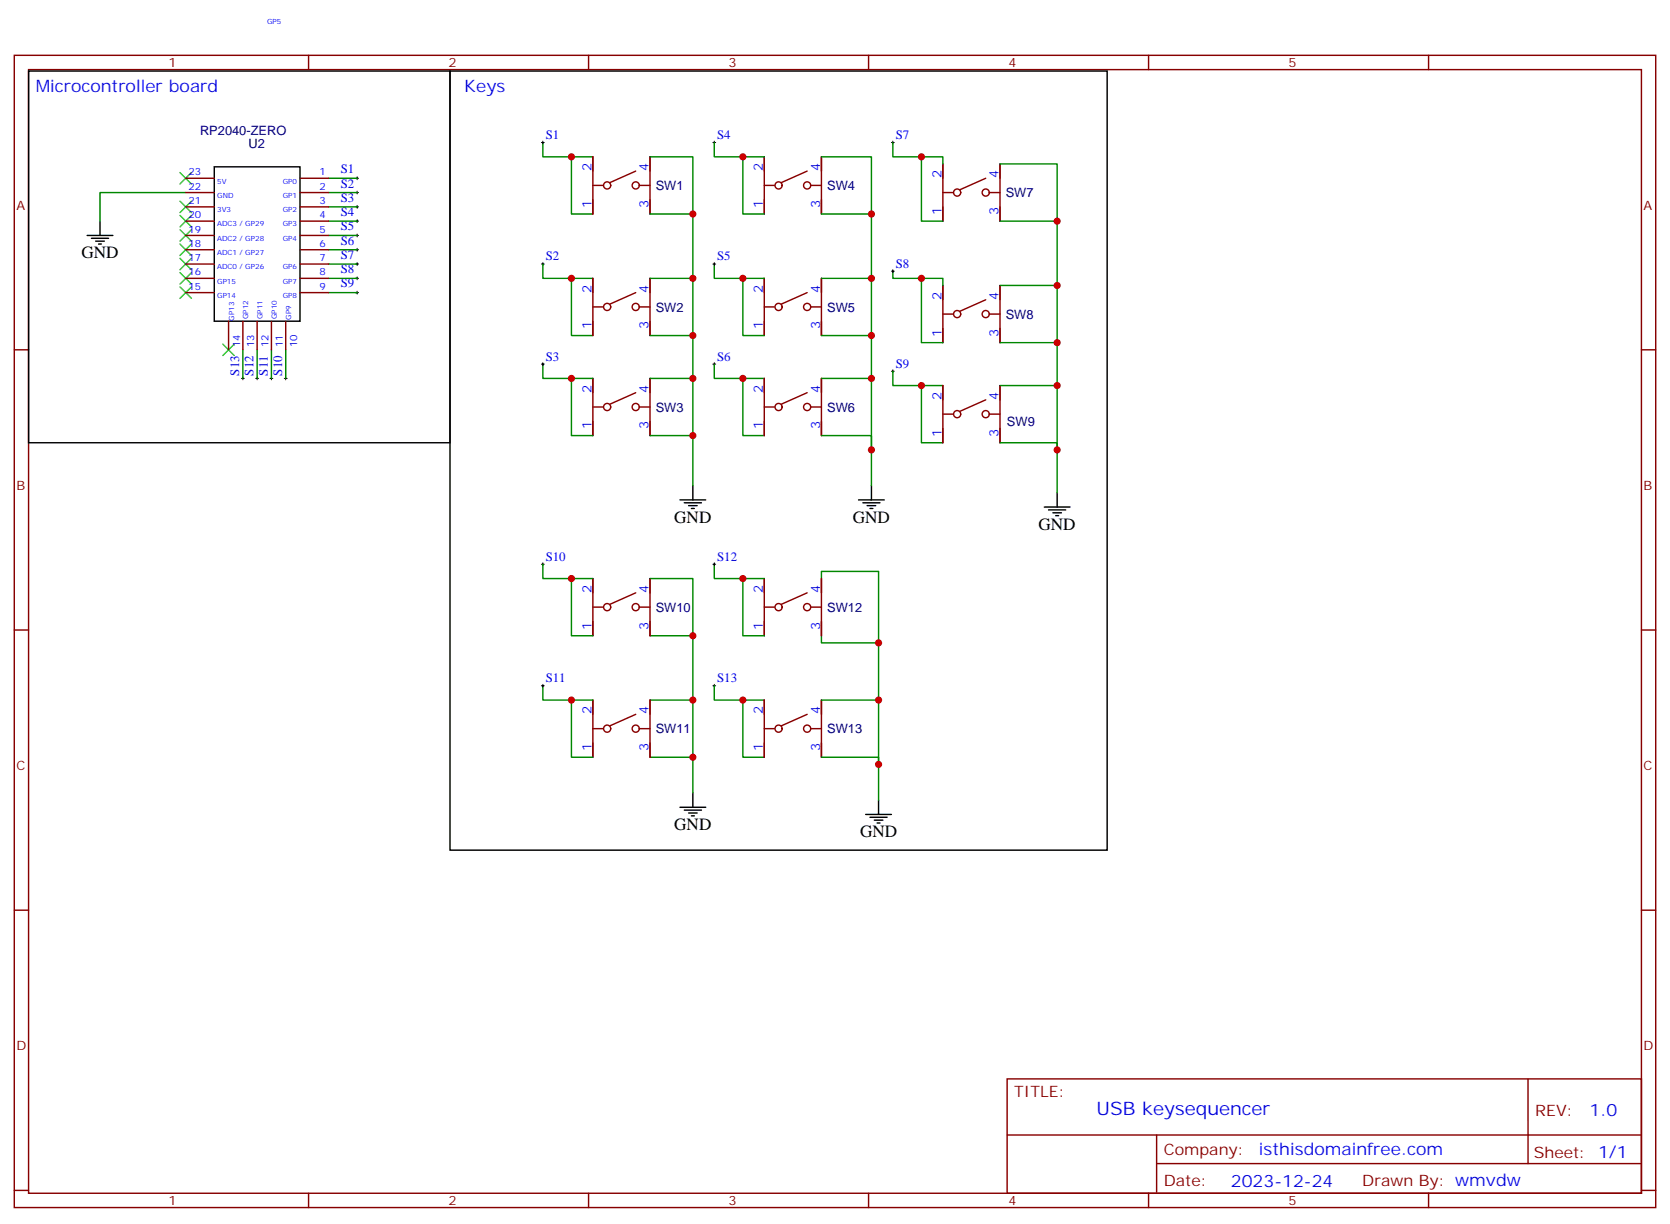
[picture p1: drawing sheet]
<svg xmlns="http://www.w3.org/2000/svg" width="412mm" height="302mm" viewBox="0 0 412 302" stroke-linecap="round" stroke-linejoin="round" font-family="sans-serif">
<g fill="none" stroke="#870000" stroke-width=".35">
<path d="M3.5 13.7h405.4v284.3h-405.4zM7.1 17.2h398.2v277.3h-398.2zM76.2 13.7v3.5M145.3 13.7v3.5M214.5 13.7v3.5M283.6 13.7v3.5M352.8 13.7v3.5M146.4 38.7v14.1M160.5 38.7v14.1M188.7 38.7v14.1M202.8 38.7v14.1M45.9 47.5h7"/>
<path d="M45.9 44h7M45.9 51h7M45.9 54.6h7M45.9 58.1h7M74.1 47.5h7M74.1 44h7M74.1 51h7M74.1 54.6h7M74.1 58.1h7M146.4 45.8h2.5M157 42.2l-6.4 2.8M158 45.8h2.5"/>
<path d="M188.7 45.8h2.5M199.3 42.2l-6.3 2.8M200.4 45.8h2.4M232.8 40.5v14.1M232.8 47.5h2.5M243.4 44l-6.3 2.8M244.5 47.5h2.4M246.9 40.5v14.1M45.9 61.6h7M45.9 65.2h7M45.9 68.7h7M45.9 72.2h7"/>
<path d="M56.4 79.3v7M60 79.3v7M63.5 79.3v7M67 79.3v7M70.6 79.3v7M74.1 61.6h7M74.1 65.2h7M74.1 68.7h7M74.1 72.2h7M146.4 68.7v14.1M146.4 75.7h2.5M157 72.2l-6.4 2.8"/>
<path d="M158 75.7h2.5M160.5 68.7v14.1M188.7 75.7h2.5M188.7 68.7v14.1M199.3 72.2l-6.3 2.8M200.4 75.7h2.4M202.8 68.7v14.1M232.8 70.4v14.2M232.8 77.5h2.5M243.4 74l-6.3 2.8M244.5 77.5h2.4M246.9 70.4v14.2"/>
<path d="M3.5 86.3h3.6M146.4 93.4v14.1M157 96.9l-6.4 2.8M160.5 93.4v14.1M188.7 93.4v14.1M199.3 96.9l-6.3 2.8M202.8 93.4v14.1M232.8 95.1v14.2M243.4 98.7l-6.3 2.8M246.9 95.1v14.2M405.3 86.3h3.6M146.4 100.4h2.5"/>
<path d="M158 100.4h2.5M188.7 100.4h2.5M200.4 100.4h2.4M232.8 102.2h2.5M244.5 102.2h2.4M3.5 155.5h3.6M146.4 142.8v14.1M146.4 149.8h2.5M157 146.3l-6.4 2.8M158 149.8h2.5M160.5 142.8v14.1M188.7 142.8v14.1"/>
<path d="M188.7 149.8h2.5M199.3 146.3l-6.3 2.8M200.4 149.8h2.4M202.8 142.8v14.1M405.3 155.5h3.6M146.4 172.8v14.1M146.4 179.8h2.5M157 176.3l-6.4 2.8M158 179.8h2.5M160.5 172.8v14.1M188.7 172.8v14.1M188.7 179.8h2.5"/>
<path d="M199.3 176.3l-6.3 2.8M200.4 179.8h2.4M202.8 172.8v14.1M3.5 224.6h3.6M405.3 224.6h3.6M248.7 266.2h156.6v28.3h-156.6zM377.3 266.3v20.8M3.5 293.8h3.6M76.2 294.5v3.5M145.3 294.5v3.5M214.5 294.5v3.5M248.7 280.1h156.5"/>
<path d="M283.6 294.5v3.5M285.6 287.1h119.6M285.6 280.1v14.1M352.8 294.5v3.5M405.3 293.8h3.6"/>
<circle cx="149.9" cy="45.8" r=".88"/>
<circle cx="157" cy="45.8" r=".88"/>
<circle cx="192.3" cy="45.8" r=".88"/>
<circle cx="199.3" cy="45.8" r=".88"/>
<circle cx="236.4" cy="47.5" r=".88"/>
<circle cx="243.4" cy="47.5" r=".88"/>
<circle cx="149.9" cy="75.7" r=".88"/>
<circle cx="157" cy="75.7" r=".88"/>
<circle cx="192.3" cy="75.7" r=".88"/>
<circle cx="199.3" cy="75.7" r=".88"/>
<circle cx="236.4" cy="77.5" r=".88"/>
<circle cx="243.4" cy="77.5" r=".88"/>
<circle cx="149.9" cy="100.4" r=".88"/>
<circle cx="157" cy="100.4" r=".88"/>
<circle cx="192.3" cy="100.4" r=".88"/>
<circle cx="199.3" cy="100.4" r=".88"/>
<circle cx="236.4" cy="102.2" r=".88"/>
<circle cx="243.4" cy="102.2" r=".88"/>
<circle cx="149.9" cy="149.8" r=".88"/>
<circle cx="157" cy="149.8" r=".88"/>
<circle cx="192.3" cy="149.8" r=".88"/>
<circle cx="199.3" cy="149.8" r=".88"/>
<circle cx="149.9" cy="179.8" r=".88"/>
<circle cx="157" cy="179.8" r=".88"/>
<circle cx="192.3" cy="179.8" r=".88"/>
<circle cx="199.3" cy="179.8" r=".88"/>
</g>
<g fill="none" stroke="#000" stroke-width=".25">
<path d="M133.7 35.2h.7M134.1 34.8v.7M176 35.2h.7M176.4 34.8v.7M220.1 35.2h.7M220.5 34.8v.7M87.8 58.1h.7M87.8 54.6h.7M87.8 51h.7M87.8 47.5h.7M87.8 44h.7M88.2 43.6v.7"/>
<path d="M88.2 47.2v.7M88.2 50.7v.7M88.2 54.2v.7M88.2 57.7v.8M87.8 65.2h.7M87.8 72.2h.7M87.8 68.7h.7M87.8 61.6h.7M88.2 61.3v.7M88.2 64.8v.7M88.2 68.3v.7M88.2 71.9v.7"/>
<path d="M133.7 65.2h.7M134.1 64.8v.7M176 65.2h.7M176.4 64.8v.7M220.1 66.9h.7M220.5 66.6v.7M59.6 93.4h.7M60 93v.7M63.1 93.4h.8M63.5 93v.7M66.7 93.4h.7M67 93v.7"/>
<path d="M70.2 93.4h.7M70.6 93v.7M133.7 89.9h.7M134.1 89.5v.7M176 89.9h.7M176.4 89.5v.7M220.1 91.6h.7M220.5 91.3v.7M133.7 139.2h.7M134.1 138.9v.7M176 139.2h.7M176.4 138.9v.7"/>
<path d="M133.7 169.2h.7M134.1 168.9v.7M176 169.2h.7M176.4 168.9v.7"/>
</g>
<g fill="none" stroke="#008700" stroke-width=".35">
<path d="M134.1 35.2v3.5h12.3M141.1 38.7v14.1h5.3M160.5 38.7h10.6v81.1M176.4 35.2v3.5h12.3M183.4 38.7v14.1h5.3M202.8 38.7h12.4v81.1M220.5 35.2v3.5h12.3v1.8M227.5 38.7v15.9h5.3M45.9 47.5h-21.2v7.1M81.1 44h7.1M81.1 47.5h7.1M81.1 51h7.1"/>
<path d="M81.1 54.6h7.1M81.1 58.1h7.1M160.5 52.8h10.6M202.8 52.8h12.4M246.9 40.5h14.2v29.9M246.9 54.6h14.2M81.1 61.6h7.1M81.1 65.2h7.1M81.1 68.7h7.1M81.1 72.2h7.1M134.1 65.2v3.5h12.3M141.1 68.7v14.1h5.3"/>
<path d="M160.5 68.7h10.6M176.4 65.2v3.5h12.3M183.4 68.7v14.1h5.3M202.8 68.7h12.4M220.5 66.9v1.8h12.3v1.7M227.5 68.7v15.9h5.3M246.9 70.4h14.2v14.2M60 86.3v7.1M63.5 86.3v7.1M67 86.3v7.1M70.6 86.3v7.1M134.1 89.9v3.5h12.3"/>
<path d="M141.1 93.4v14.1h5.3M160.5 93.4h10.6M160.5 82.8h10.6M176.4 89.9v3.5h12.3M183.4 93.4v14.1h5.3M202.8 93.4h12.4M202.8 82.8h12.4M220.5 91.6v3.5h12.3M227.5 95.1v14.2h5.3M246.9 95.1h14.2v15.9M246.9 84.6h14.2v10.5M160.5 107.5h10.6"/>
<path d="M202.8 107.5h12.4v3.5M246.9 109.3h14.2v12.3M134.1 139.2v3.6h12.3M176.4 139.2v3.6h12.3M141.1 142.8v14.1h5.3M160.5 142.8h10.6v52.9M160.5 156.9h10.6M183.4 142.8v14.1h5.3M202.8 142.8v-1.8h14.2v31.8M202.8 156.9v1.7h14.2M134.1 169.2v3.6h12.3M141.1 172.8v14.1h5.3"/>
<path d="M160.5 172.8h10.6M176.4 169.2v3.6h12.3M183.4 172.8v14.1h5.3M202.8 172.8h14.2v24.6M160.5 186.9h10.6M202.8 186.9h14.2v1.7"/>
</g>
<g fill="none" stroke="#000" stroke-width=".35">
<path d="M7.1 17.5h104v91.8h-104zM111.1 17.5h162.3v192.3h-162.3zM21.5 58.1h6.4M22.6 58.8h4.2M23.6 59.5h2.2M24.7 54.6v3.5M52.9 41.2h21.2v38.1h-21.2zM24.3 60.2h.7M171.1 119.8v3.6M215.2 119.8v3.6M167.9 123.4h6.4M169 124.1h4.2"/>
<path d="M170 124.8h2.2M170.7 125.5h.7M212 123.4h6.4M213.1 124.1h4.2M214.1 124.8h2.2M214.8 125.5h.7M257.9 125.1h6.3M258.9 125.8h4.3M260 126.5h2.1M260.7 127.2h.7M261.1 121.6v3.5M167.9 199.2h6.4"/>
<path d="M169 199.9h4.2M171.1 195.7v3.5M217 197.4v3.6M170 200.6h2.2M170.7 201.3h.7M213.8 201h6.3M214.8 201.7h4.3M215.9 202.4h2.1M216.6 203.1h.7"/>
</g>
<g fill="none" stroke="#3c3" stroke-width=".35">
<path d="M44.4 56.7l2.9 2.8M44.4 53.2l2.9 2.8M44.4 49.6l2.9 2.9M44.4 42.6l2.9 2.8M47.3 56.7l-2.9 2.8M47.3 53.2l-2.9 2.8M47.3 49.6l-2.9 2.9M47.3 42.6l-2.9 2.8M44.4 70.8l2.9 2.8M44.4 67.3l2.9 2.8M44.4 63.7l2.9 2.9M44.4 60.2l2.9 2.8"/>
<path d="M47.3 70.8l-2.9 2.8M47.3 67.3l-2.9 2.8M47.3 63.7l-2.9 2.9M47.3 60.2l-2.9 2.8M55 84.9l2.9 2.8M57.9 84.9l-2.9 2.8"/>
</g>
<g fill="#c00">
<circle cx="227.5" cy="68.7" r=".88"/>
<circle cx="227.5" cy="38.7" r=".88"/>
<circle cx="171.1" cy="107.5" r=".88"/>
<circle cx="171.1" cy="93.4" r=".88"/>
<circle cx="171.1" cy="82.8" r=".88"/>
<circle cx="171.1" cy="68.7" r=".88"/>
<circle cx="171.1" cy="52.8" r=".88"/>
<circle cx="215.2" cy="111" r=".88"/>
<circle cx="215.2" cy="93.4" r=".88"/>
<circle cx="215.2" cy="82.8" r=".88"/>
<circle cx="215.2" cy="68.7" r=".88"/>
<circle cx="215.2" cy="52.8" r=".88"/>
<circle cx="261.1" cy="111" r=".88"/>
<circle cx="261.1" cy="54.6" r=".88"/>
<circle cx="171.1" cy="186.9" r=".88"/>
<circle cx="171.1" cy="172.8" r=".88"/>
<circle cx="171.1" cy="156.9" r=".88"/>
<circle cx="217" cy="188.6" r=".88"/>
<circle cx="217" cy="158.6" r=".88"/>
<circle cx="261.1" cy="70.4" r=".88"/>
<circle cx="261.1" cy="95.1" r=".88"/>
<circle cx="261.1" cy="84.6" r=".88"/>
<circle cx="227.5" cy="95.1" r=".88"/>
<circle cx="183.4" cy="93.4" r=".88"/>
<circle cx="183.4" cy="68.7" r=".88"/>
<circle cx="183.4" cy="38.7" r=".88"/>
<circle cx="141.1" cy="38.7" r=".88"/>
<circle cx="141.1" cy="68.7" r=".88"/>
<circle cx="141.1" cy="93.4" r=".88"/>
<circle cx="183.4" cy="142.8" r=".88"/>
<circle cx="183.4" cy="172.8" r=".88"/>
<circle cx="141.1" cy="172.8" r=".88"/>
<circle cx="141.1" cy="142.8" r=".88"/>
<circle cx="217" cy="172.8" r=".88"/>
</g>
<text font-size="4.6" fill="#00f" x="270.8" y="275.3">USB keysequencer</text>
<g font-size="4.2" fill="#00f">
<text x="8.8" y="22.8">Microcontroller board</text>
<text x="114.7" y="22.8">Keys</text>
<text x="392.5" y="275.5">1.0</text>
<text x="310.9" y="285.1">isthisdomainfree.com</text>
<text x="304" y="292.9">2023-12-24</text>
</g>
<g font-size="4.2">
<text x="20.1" y="63.7">GND</text>
<text x="166.5" y="129">GND</text>
<text x="210.6" y="129">GND</text>
<text x="256.5" y="130.8">GND</text>
<text x="166.5" y="204.9">GND</text>
<text x="212.4" y="206.6">GND</text>
</g>
<g font-size="3.9" fill="#800">
<text x="250.5" y="270.8">TITLE:</text>
<text x="379.1" y="275.5">REV:</text>
<text x="287.4" y="285">Company:</text>
<text x="378.7" y="285.6">Sheet: 1/1</text>
<text x="287.4" y="292.7">Date:</text>
<text x="336.4" y="292.8">Drawn By: wmvdw</text>
</g>
<g font-size="3.2" fill="#800">
<text x="41.6" y="16.7">1</text>
<text x="110.8" y="16.7">2</text>
<text x="179.9" y="16.7">3</text>
<text x="249.1" y="16.7">4</text>
<text x="318.2" y="16.7">5</text>
<text x="4.1" y="51.8">A</text>
<text x="405.9" y="51.8">A</text>
<text x="4.1" y="120.9">B</text>
<text x="405.9" y="120.9">B</text>
<text x="4.1" y="190">C</text>
<text x="405.9" y="190">C</text>
<text x="4.1" y="259.2">D</text>
<text x="405.9" y="259.2">D</text>
<text x="41.6" y="297.5">1</text>
<text x="110.8" y="297.5">2</text>
<text x="179.9" y="297.5">3</text>
<text x="249.1" y="297.5">4</text>
<text x="318.2" y="297.5">5</text>
</g>
<g font-size="3.2" fill="#000080">
<text x="49.4" y="33.4">RP2040-ZERO</text>
<text x="61.4" y="36.6">U2</text>
<text x="161.9" y="46.9">SW1</text>
<text x="204.3" y="46.9">SW4</text>
<text x="248.4" y="48.7">SW7</text>
<text x="161.9" y="76.9">SW2</text>
<text x="204.3" y="76.9">SW5</text>
<text x="248.4" y="78.7">SW8</text>
<text x="161.9" y="101.6">SW3</text>
<text x="204.3" y="101.6">SW6</text>
<text x="248.7" y="105.1">SW9</text>
<text x="161.9" y="151">SW10</text>
<text x="204.3" y="151">SW12</text>
<text x="161.9" y="181">SW11</text>
<text x="204.3" y="181">SW13</text>
</g>
<g font-size="3.2" fill="#00f">
<text x="134.8" y="34.3">S1</text>
<text x="177.1" y="34.3">S4</text>
<text x="221.2" y="34.3">S7</text>
<text x="84.2" y="46.3">S2</text>
<text x="84.2" y="42.8">S1</text>
<text x="146" y="42.2" transform="rotate(-90 146 42.2)">2</text>
<text x="160.2" y="42.2" transform="rotate(-90 160.2 42.2)">4</text>
<text x="188.4" y="42.2" transform="rotate(-90 188.4 42.2)">2</text>
<text x="202.5" y="42.2" transform="rotate(-90 202.5 42.2)">4</text>
<text x="232.5" y="44" transform="rotate(-90 232.5 44)">2</text>
<text x="246.6" y="44" transform="rotate(-90 246.6 44)">4</text>
<text x="84.2" y="53.3">S4</text>
<text x="84.2" y="49.8">S3</text>
<text x="146" y="51.3" transform="rotate(-90 146 51.3)">1</text>
<text x="160.2" y="51.3" transform="rotate(-90 160.2 51.3)">3</text>
<text x="188.4" y="51.3" transform="rotate(-90 188.4 51.3)">1</text>
<text x="202.5" y="51.3" transform="rotate(-90 202.5 51.3)">3</text>
<text x="232.5" y="53.1" transform="rotate(-90 232.5 53.1)">1</text>
<text x="246.6" y="53.1" transform="rotate(-90 246.6 53.1)">3</text>
<text x="84.2" y="56.9">S5</text>
<text x="84.2" y="63.9">S7</text>
<text x="84.2" y="60.4">S6</text>
<text x="134.8" y="64.3">S2</text>
<text x="177.1" y="64.3">S5</text>
<text x="84.2" y="70.9">S9</text>
<text x="84.2" y="67.5">S8</text>
<text x="221.2" y="66">S8</text>
<text x="146" y="72.2" transform="rotate(-90 146 72.2)">2</text>
<text x="160.2" y="72.2" transform="rotate(-90 160.2 72.2)">4</text>
<text x="188.4" y="72.2" transform="rotate(-90 188.4 72.2)">2</text>
<text x="202.5" y="72.2" transform="rotate(-90 202.5 72.2)">4</text>
<text x="232.5" y="74" transform="rotate(-90 232.5 74)">2</text>
<text x="246.6" y="74" transform="rotate(-90 246.6 74)">4</text>
<text x="146" y="81.3" transform="rotate(-90 146 81.3)">1</text>
<text x="160.2" y="81.3" transform="rotate(-90 160.2 81.3)">3</text>
<text x="188.4" y="81.3" transform="rotate(-90 188.4 81.3)">1</text>
<text x="202.5" y="81.3" transform="rotate(-90 202.5 81.3)">3</text>
<text x="232.5" y="83.1" transform="rotate(-90 232.5 83.1)">1</text>
<text x="246.6" y="83.1" transform="rotate(-90 246.6 83.1)">3</text>
<text x="134.8" y="89">S3</text>
<text x="177.1" y="89">S6</text>
<text x="59.1" y="92.7" transform="rotate(-90 59.1 92.7)">S13</text>
<text x="62.6" y="92.7" transform="rotate(-90 62.6 92.7)">S12</text>
<text x="66.1" y="92.7" transform="rotate(-90 66.1 92.7)">S11</text>
<text x="69.7" y="92.7" transform="rotate(-90 69.7 92.7)">S10</text>
<text x="221.2" y="90.7">S9</text>
<text x="146" y="96.9" transform="rotate(-90 146 96.9)">2</text>
<text x="160.2" y="96.9" transform="rotate(-90 160.2 96.9)">4</text>
<text x="188.4" y="96.9" transform="rotate(-90 188.4 96.9)">2</text>
<text x="202.5" y="96.9" transform="rotate(-90 202.5 96.9)">4</text>
<text x="232.5" y="98.7" transform="rotate(-90 232.5 98.7)">2</text>
<text x="246.6" y="98.7" transform="rotate(-90 246.6 98.7)">4</text>
<text x="146" y="106" transform="rotate(-90 146 106)">1</text>
<text x="160.2" y="106" transform="rotate(-90 160.2 106)">3</text>
<text x="188.4" y="106" transform="rotate(-90 188.4 106)">1</text>
<text x="202.5" y="106" transform="rotate(-90 202.5 106)">3</text>
<text x="232.5" y="107.7" transform="rotate(-90 232.5 107.7)">1</text>
<text x="246.6" y="107.7" transform="rotate(-90 246.6 107.7)">3</text>
<text x="134.8" y="138.4">S10</text>
<text x="177.1" y="138.4">S12</text>
<text x="146" y="146.3" transform="rotate(-90 146 146.3)">2</text>
<text x="160.2" y="146.3" transform="rotate(-90 160.2 146.3)">4</text>
<text x="188.4" y="146.3" transform="rotate(-90 188.4 146.3)">2</text>
<text x="202.5" y="146.3" transform="rotate(-90 202.5 146.3)">4</text>
<text x="146" y="155.4" transform="rotate(-90 146 155.4)">1</text>
<text x="160.2" y="155.4" transform="rotate(-90 160.2 155.4)">3</text>
<text x="188.4" y="155.4" transform="rotate(-90 188.4 155.4)">1</text>
<text x="202.5" y="155.4" transform="rotate(-90 202.5 155.4)">3</text>
<text x="134.8" y="168.3">S11</text>
<text x="177.1" y="168.3">S13</text>
<text x="146" y="176.3" transform="rotate(-90 146 176.3)">2</text>
<text x="160.2" y="176.3" transform="rotate(-90 160.2 176.3)">4</text>
<text x="188.4" y="176.3" transform="rotate(-90 188.4 176.3)">2</text>
<text x="202.5" y="176.3" transform="rotate(-90 202.5 176.3)">4</text>
<text x="146" y="185.4" transform="rotate(-90 146 185.4)">1</text>
<text x="160.2" y="185.4" transform="rotate(-90 160.2 185.4)">3</text>
<text x="188.4" y="185.4" transform="rotate(-90 188.4 185.4)">1</text>
<text x="202.5" y="185.4" transform="rotate(-90 202.5 185.4)">3</text>
</g>
<g font-size="2.5" fill="#00f">
<text x="46.6" y="46.8">22</text>
<text x="46.6" y="43.3">23</text>
<text x="78.9" y="43.3">1</text>
<text x="78.9" y="46.8">2</text>
<text x="46.6" y="53.9">20</text>
<text x="46.6" y="50.3">21</text>
<text x="78.9" y="50.3">3</text>
<text x="78.9" y="53.9">4</text>
<text x="46.6" y="57.4">19</text>
<text x="78.9" y="57.4">5</text>
<text x="46.6" y="64.5">17</text>
<text x="46.6" y="60.9">18</text>
<text x="78.9" y="60.9">6</text>
<text x="78.9" y="64.5">7</text>
<text x="46.6" y="71.5">15</text>
<text x="46.6" y="68">16</text>
<text x="78.9" y="68">8</text>
<text x="78.9" y="71.5">9</text>
<text x="59.3" y="85.6" transform="rotate(-90 59.3 85.6)">14</text>
<text x="62.8" y="85.6" transform="rotate(-90 62.8 85.6)">13</text>
<text x="66.3" y="85.6" transform="rotate(-90 66.3 85.6)">12</text>
<text x="69.8" y="85.6" transform="rotate(-90 69.8 85.6)">11</text>
<text x="73.4" y="85.6" transform="rotate(-90 73.4 85.6)">10</text>
</g>
<g font-size="1.8" fill="#00f">
<text x="65.9" y="5.9">GP5</text>
<text x="53.6" y="45.3">5V</text>
<text x="69.8" y="45.3">GP0</text>
<text x="53.6" y="48.8">GND</text>
<text x="53.6" y="52.3">3V3</text>
<text x="69.8" y="48.8">GP1</text>
<text x="69.8" y="52.3">GP2</text>
<text x="53.6" y="55.9">ADC3 / GP29</text>
<text x="53.6" y="59.4">ADC2 / GP28</text>
<text x="69.8" y="55.9">GP3</text>
<text x="69.8" y="59.4">GP4</text>
<text x="53.6" y="62.9">ADC1 / GP27</text>
<text x="53.6" y="66.5">ADC0 / GP26</text>
<text x="53.6" y="70">GP15</text>
<text x="69.8" y="66.5">GP6</text>
<text x="69.8" y="70">GP7</text>
<text x="53.6" y="73.5">GP14</text>
<text x="69.8" y="73.5">GP8</text>
<text x="57.8" y="79.1" transform="rotate(-90 57.8 79.1)">GP13</text>
<text x="61.3" y="78.8" transform="rotate(-90 61.3 78.8)">GP12</text>
<text x="64.8" y="78.8" transform="rotate(-90 64.8 78.8)">GP11</text>
<text x="68.3" y="78.8" transform="rotate(-90 68.3 78.8)">GP10</text>
<text x="71.9" y="78.9" transform="rotate(-90 71.9 78.9)">GP9</text>
</g>
</svg>
